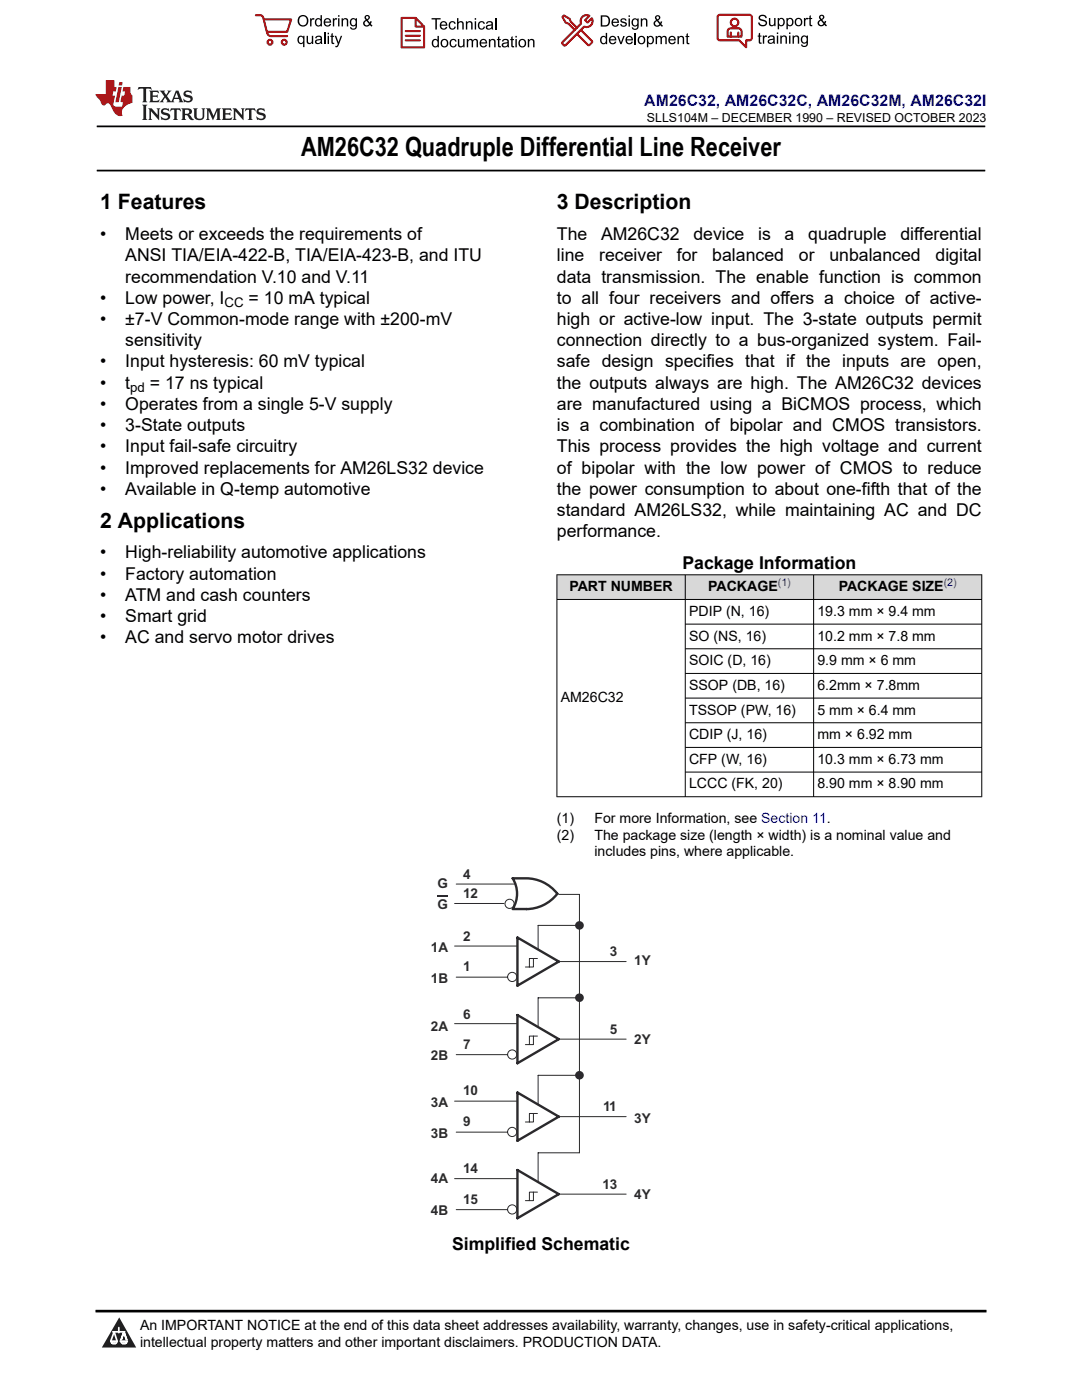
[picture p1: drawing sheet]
<svg xmlns="http://www.w3.org/2000/svg" width="216mm" height="279mm" viewBox="0 0 216 279" stroke-linecap="round" stroke-linejoin="round" font-family="sans-serif">
<path d="M19.3 25.2h177.3M19.3 34h177.3" fill="none" stroke="#000" stroke-width=".35"/>
<g fill="#d8d8d8">
<path d="M111.1 114.7h84.8v4.9h-84.8z" fill-rule="evenodd"/>
<path d="M111.2 114.8h25.5v4.8h-25.5z" fill-rule="evenodd"/>
<path d="M136.8 114.8h25.5v4.8h-25.5z" fill-rule="evenodd"/>
<path d="M162.4 114.8h33.4v4.8h-33.4z" fill-rule="evenodd"/>
</g>
<g fill="none" stroke="#000" stroke-width=".2">
<path d="M111.1 114.7h84.9M111.1 119.6h84.9M111.1 114.7v44.4M136.7 114.7v44.4M162.3 114.7v44.4M195.9 114.7v44.4M136.7 124.6h59.3M136.7 129.5h59.3M136.7 134.4h59.3M136.7 139.3h59.3M136.7 144.2h59.3M136.7 149.2h59.3"/>
<path d="M136.7 154.1h59.3M196 159h-84.9"/>
</g>
<path d="M87.3 178.8h2.1" fill="none" stroke="#2b292a" stroke-width=".34"/>
<g fill="none" stroke="#2b292a" stroke-width=".2">
<path d="M91 176.4h11.8M111.5 178.5h4.1v51.6h-8.2v5.8M90.7 188.8h12.6M90.7 180.3h9.8M91 195h10.3M111.5 191.9h13.4M115.6 184.7h-8.2v4.8M115.6 199.1h-8.2v5.9M90.7 219.8h12.6M90.7 204.3h12.6M91 210.5h10.3M111.5 207.4h13.4"/>
<path d="M115.6 214.6h-8.2v5.9M90.7 235.2h12.6M91 225.9h10.3M111.5 222.8h13.4M111.5 238.3h13.4M91 241.4h10.3"/>
<circle cx="101.7" cy="180.4" r=".92"/>
<circle cx="102.2" cy="195" r=".92"/>
<circle cx="102.2" cy="210.4" r=".92"/>
<circle cx="102.2" cy="225.9" r=".92"/>
<circle cx="102.2" cy="241.4" r=".92"/>
</g>
<path d="M102.3 175.3h2.8a7.9 7.9 0 0 1 6.1 3.1 7.8 7.8 0 0 1-6.1 3h-2.8a5.8 5.8 0 0 0 0-6.1zM103.3 187.1l8.2 4.8-8.2 4.8zM103.3 218l8.2 4.8-8.2 4.9zM103.3 202.6l8.2 4.8-8.2 4.8zM103.3 233.5l8.2 4.8-8.2 4.8z" fill="none" stroke="#2b292a" stroke-width=".48"/>
<path d="M105.6 191.3h.8v1.7h-.8z" fill-rule="evenodd" fill="#fff"/>
<path d="M104.8 193h.8M105.6 191.3h.8v1.7h-.8zM106.4 191.3h.8" fill="none" stroke="#2b292a" stroke-width=".2"/>
<path d="M105.6 206.8h.8v1.7h-.8z" fill-rule="evenodd" fill="#fff"/>
<path d="M104.8 208.5h.8M105.6 206.8h.8v1.7h-.8zM106.4 206.8h.8" fill="none" stroke="#2b292a" stroke-width=".2"/>
<path d="M105.6 222.2h.8v1.7h-.8z" fill-rule="evenodd" fill="#fff"/>
<path d="M104.8 223.9h.8M105.6 222.2h.8v1.7h-.8zM106.4 222.2h.8" fill="none" stroke="#2b292a" stroke-width=".2"/>
<path d="M105.6 237.9h.8v1.7h-.8z" fill-rule="evenodd" fill="#fff"/>
<path d="M104.8 239.6h.8M105.6 237.9h.8v1.7h-.8zM106.4 237.9h.8" fill="none" stroke="#2b292a" stroke-width=".2"/>
<circle cx="115.6" cy="184.7" r=".7" fill="#2b292a"/>
<circle cx="115.6" cy="184.7" r=".7" fill="none" stroke="#2b292a" stroke-width=".32"/>
<circle cx="115.6" cy="199.1" r=".7" fill="#2b292a"/>
<circle cx="115.6" cy="199.1" r=".7" fill="none" stroke="#2b292a" stroke-width=".32"/>
<circle cx="115.6" cy="214.6" r=".7" fill="#2b292a"/>
<circle cx="115.6" cy="214.6" r=".7" fill="none" stroke="#2b292a" stroke-width=".32"/>
<path d="M0 0h215.9v23.8h-215.9z" fill-rule="evenodd" fill="#fff"/>
<path d="M27.7 17.4l-.2 .6 .5-.3h.6v.1v2.2l-.2 .4h1l-.2-.4v-2.2v-.1h.5l.5 .3-.1-.6zM29.8 18.1l.2 .4v1.5l-.2 .4h1.9l.1-.6a1.08 1.08 0 0 1-1.3 .2v-.7h.6l.4 .2v-.6l-.4 .2h-.6v-.6l.2-.1a1 1 0 0 1 1 .2l-.1-.5zM31.8 18.1l1 1.1-1 1.2h.9l-.2-.2 .4-.7 .5 .7-.2 .2h1.6l-.2-.2 .1-.4h1l.1 .4-.1 .2h.9l-.2-.3-.8-2h-.5l-1 2.2-.8-1.1 .9-1.1h-.8l.2 .2-.5 .7-.3-.7 .1-.2zM35.2 18.5l.4 1h-.8zM36.8 18.2a.65 .65 0 0 0-.2 .7 .65 .65 0 0 0 .6 .5l.7 .2 .1 .2a.79 .79 0 0 1-.7 .4 .79 .79 0 0 1-.7-.5l.1 .7 .2-.1a.93 .93 0 0 0 1.1 .1 .93 .93 0 0 0 .4-1 1.46 1.46 0 0 0-1.2-.6l-.1-.3a1.09 1.09 0 0 1 1.2 .2l-.2-.6-.1 .1-.6-.2zM28.4 20.9l.2 .4v2.3l-.2 .3h1l-.2-.3v-2.3l.2-.4zM29.6 21.6l.2 .4v1.6l-.2 .3h.8l-.3-.3v-1.4l1.7 1.8v-2l.2-.4h-.8l.2 .2 .1 1.1-1.2-1.3zM32.3 21.8a.65 .65 0 0 0-.2 .7 .65 .65 0 0 0 .7 .4l.6 .2 .1 .2a.79 .79 0 0 1-.7 .4 .79 .79 0 0 1-.7-.5l.1 .7 .2-.1a.93 .93 0 0 0 1.1 .1 .93 .93 0 0 0 .4-.9 1.46 1.46 0 0 0-1.2-.6l-.1-.4a1.09 1.09 0 0 1 1.2 .2l-.2-.6-.1 .1-.6-.1zM34.1 21.6l-.1 .7a.63 .63 0 0 1 .7-.4l.1 1.7-.3 .3h1l-.2-.3v-1.7a.66 .66 0 0 1 .8 .4l-.1-.7zM36.2 21.6l.2 .4v1.6l-.2 .3h.9l-.2-.2v-.7h.5l.1 .2a.79 .79 0 0 0 1.2 .6l-1-.9a.61 .61 0 0 0 .6-.6 .61 .61 0 0 0-.5-.6zM36.9 21.9h.2a.47 .47 0 0 1 .5 .1 .47 .47 0 0 1 .1 .5l-.2 .2h-.6zM38.5 21.6l.2 .2a2.27 2.27 0 0 0 .4 2 1.04 1.04 0 0 0 1.7-.7v-1.3l.2-.2h-.8l.2 .4v1.1a.6 .6 0 0 1-.6 .6 .6 .6 0 0 1-.6-.6v-1.1l.3-.4zM41.1 21.6l.2 .4v1.6l-.2 .3h.7l-.2-.3v-1.5l.9 1.9 .8-1.9v1.5l-.2 .3h1l-.3-.3v-1.6l.3-.4h-.8l-.7 1.5-.7-1.5zM44.3 21.6l.2 .4v1.6l-.2 .3h1.9l.1-.5a1.09 1.09 0 0 1-1.3 .1v-.6h.6l.4 .1v-.6l-.4 .2h-.6v-.6l.2-.1a1.01 1.01 0 0 1 1 .3l-.1-.6zM46.4 21.6l.3 .4v1.6l-.3 .3h.8l-.2-.3v-1.4l1.6 1.8v-2l.2-.4h-.7l.2 .2v1.1l-1.2-1.3zM49 21.6l-.1 .7a.63 .63 0 0 1 .8-.4v1.7l-.3 .3h1l-.2-.3v-1.7a.66 .66 0 0 1 .8 .4l-.1-.7zM51.4 21.8a.65 .65 0 0 0-.2 .7 .65 .65 0 0 0 .6 .4l.6 .2 .2 .2a.79 .79 0 0 1-.8 .4 .79 .79 0 0 1-.6-.5l.1 .7 .2-.1a.93 .93 0 0 0 1 .1 .93 .93 0 0 0 .5-.9 1.46 1.46 0 0 0-1.3-.6l-.1-.4a1.09 1.09 0 0 1 1.3 .2l-.2-.6-.2 .1-.5-.1z" fill="#231f20"/>
<path d="M21.1 16v2.8h-2.1l.1 .3 .9 1a.95 .95 0 0 0 .9 .9 .59 .59 0 0 1 .6-.4 .59 .59 0 0 1 .5 .4l.4 .8a1.59 1.59 0 0 0 2.1 1.3 1.61 1.61 0 0 1 1-2.2l1-.4-.1-1.5a1.59 1.59 0 0 1-.4-1.6h-1.4l-.2 .9h.5l-.1 .8h-.5l-.2 1v.2l.4 .1-.2 .9h-.6a.73 .73 0 0 1-1.1-.7l.3-1.5h-.5l.2-.8h.5l.2-.9h-.5v-1.4zM23.6 17.4l-.6 3h.7l.6-3zM23.8 16.4l-.1 .7h.7l.1-.7z" fill="#ed1c24"/>
<g fill="#000">
<path d="M59.4 4.2a1.12 1.12 0 0 1 2.2 0 1.12 1.12 0 0 1-2.2 0zM59.9 3.5a.89 .89 0 0 0-.1 1.1 .89 .89 0 0 0 1.1 .4 .88 .88 0 0 0 .3-1.3 .88 .88 0 0 0-1.3-.2z" fill-rule="evenodd"/>
<path d="M59.5 7.3l.5-.2 .5 .3v-.3h.3v2.3h-.3v-.8a.74 .74 0 0 1-1 0 .74 .74 0 0 1-.1-1zM59.8 7.5a.57 .57 0 0 0-.2 .7 .57 .57 0 0 0 .8 .2 .57 .57 0 0 0 .1-.7 .57 .57 0 0 0-.7-.2z" fill-rule="evenodd"/>
<path d="M61.9 3.6h.2v.3l.2-.2 .3-.1 .2 .1-.1 .3a.36 .36 0 0 0-.5 0 .36 .36 0 0 0 0 .4v.9h-.3z" fill-rule="evenodd"/>
<path d="M61.2 7.1h.3v.9a.41 .41 0 0 0 .4 .6 .41 .41 0 0 0 .3-.6v-.9h.3v1.7h-.2v-.3a.58 .58 0 0 1-.7 .3 .58 .58 0 0 1-.4-.6z" fill-rule="evenodd"/>
<path d="M63 3.8l.5-.2 .5 .2v-.8h.2v2.3h-.2v-.2a.75 .75 0 0 1-1-.1 .75 .75 0 0 1-.1-1zM63.2 4a.57 .57 0 0 0-.1 .7 .57 .57 0 0 0 .8 .2 .57 .57 0 0 0 .1-.7 .57 .57 0 0 0-.8-.2z" fill-rule="evenodd"/>
<path d="M63 7.3a.74 .74 0 0 1 1-.1 .74 .74 0 0 1 .3 .9v.7h-.3v-.2a.57 .57 0 0 1-.8 .2 .57 .57 0 0 1-.2-.8l1-.3a.41 .41 0 0 0-.4-.4 .41 .41 0 0 0-.4 .4l-.3-.1zM63.2 8.2a.35 .35 0 0 0 .2 .5 .35 .35 0 0 0 .5-.3l.1-.4z" fill-rule="evenodd"/>
<path d="M65.4 6.5h.3v.3h-.3zM65.4 7.1h.3v1.7h-.3z" fill-rule="evenodd"/>
<path d="M64.8 3.8a.76 .76 0 0 1 .9-.1 .76 .76 0 0 1 .4 .8h-1.2a.47 .47 0 0 0 .3 .6 .47 .47 0 0 0 .6-.4l.3 .1a.82 .82 0 0 1-1.3 .3 .82 .82 0 0 1 0-1.3zM65 4l-.1 .3h.9l-.3-.4z" fill-rule="evenodd"/>
<path d="M66.4 3.6h.3v.3l.1-.2 .4-.1 .1 .1-.1 .3a.36 .36 0 0 0-.4 0 .36 .36 0 0 0-.1 .4v.9h-.3z" fill-rule="evenodd"/>
<path d="M66.1 6.7l.3-.1v.5h.3v.3h-.3v.9l.1 .2h.2v.3a.41 .41 0 0 1-.4-.1 .41 .41 0 0 1-.2-.4v-.9h-.2v-.3h.2z" fill-rule="evenodd"/>
<path d="M66.8 7.1h.3l.4 1.4 .5-1.4h.3l-.6 1.7a.57 .57 0 0 1-.8 .6v-.3a.37 .37 0 0 0 .5-.3z" fill-rule="evenodd"/>
<path d="M67.5 3h.2v.3h-.2zM67.5 3.6h.2v1.7h-.2z" fill-rule="evenodd"/>
<path d="M68.2 3.6h.2v.3a.58 .58 0 0 1 .7-.3 .58 .58 0 0 1 .4 .7v1h-.3v-1a.4 .4 0 0 0-.4-.5 .4 .4 0 0 0-.4 .6v.9h-.2z" fill-rule="evenodd"/>
<path d="M70 3.8l.5-.2 .5 .2v-.2h.2v1.5a.71 .71 0 0 1-.5 .8 .71 .71 0 0 1-.8-.5h.2a.46 .46 0 0 0 .6 .3 .46 .46 0 0 0 .3-.6 .78 .78 0 0 1-1.1-.2 .78 .78 0 0 1 .1-1.1zM70.2 4a.53 .53 0 0 0-.1 .8 .53 .53 0 0 0 .8 0 .54 .54 0 0 0 0-.7 .54 .54 0 0 0-.7-.1z" fill-rule="evenodd"/>
<path d="M72.9 3.1a.53 .53 0 0 1 .8 .1 .53 .53 0 0 1-.3 .8l.4 .5 .1-.3 .3 .1-.2 .5 .3 .3-.2 .2-.3-.3a.71 .71 0 0 1-1.2 .1 .71 .71 0 0 1 .4-1.1l-.3-.5zM73 3.5a.3 .3 0 0 0 .6 0 .3 .3 0 0 0-.6 0zM72.9 4.3a.45 .45 0 0 0 0 .7 .45 .45 0 0 0 .7-.2l-.5-.6z" fill-rule="evenodd"/>
<path d="M86.1 3.6h1.8v.3h-.7v2h-.3v-2h-.8z" fill-rule="evenodd"/>
<path d="M86.3 8l.5-.2 .5 .2v-.8h.3v2.2h-.3v-.2a.76 .76 0 0 1-1 0 .76 .76 0 0 1-.1-1zM86.6 8.1a.58 .58 0 0 0-.2 .8 .58 .58 0 0 0 .8 .2 .58 .58 0 0 0 .1-.8 .58 .58 0 0 0-.7-.2z" fill-rule="evenodd"/>
<path d="M88.2 7.9a.81 .81 0 0 1 1.1 .2 .81 .81 0 0 1-.2 1.1 .81 .81 0 0 1-1.1-.1l-.1-.8zM88.3 8.1a.57 .57 0 0 0 0 .9 .57 .57 0 0 0 .8 0 .57 .57 0 0 0 0-.8 .57 .57 0 0 0-.8-.1z" fill-rule="evenodd"/>
<path d="M88 4.4a.77 .77 0 0 1 .9-.1 .77 .77 0 0 1 .4 .8h-1.3a.48 .48 0 0 0 .4 .6 .48 .48 0 0 0 .6-.3h.3a.83 .83 0 0 1-1.3 .4 .83 .83 0 0 1 0-1.4zM88.2 4.6l-.2 .3h1l-.3-.4z" fill-rule="evenodd"/>
<path d="M89.7 4.4a.7 .7 0 0 1 1.2 .3l-.2 .1a.45 .45 0 0 0-.6-.3 .45 .45 0 0 0-.3 .6 .45 .45 0 0 0 .3 .6 .45 .45 0 0 0 .6-.4h.3a.76 .76 0 0 1-1.1 .6 .76 .76 0 0 1-.3-1.1z" fill-rule="evenodd"/>
<path d="M89.9 8a.7 .7 0 0 1 1.2 .3h-.3a.45 .45 0 0 0-.5-.3 .45 .45 0 0 0-.3 .6 .45 .45 0 0 0 .3 .6 .45 .45 0 0 0 .6-.4l.2 .1a.76 .76 0 0 1-1 .5 .76 .76 0 0 1-.4-1.1z" fill-rule="evenodd"/>
<path d="M91.2 3.6h.3v.8a.59 .59 0 0 1 .7-.2 .59 .59 0 0 1 .3 .7v1h-.2v-1a.4 .4 0 0 0-.5-.4 .4 .4 0 0 0-.3 .5v.9h-.3z" fill-rule="evenodd"/>
<path d="M91.4 7.8h.2v.9a.41 .41 0 0 0 .5 .5 .41 .41 0 0 0 .3-.5v-.9h.3v1.6h-.3v-.2a.58 .58 0 0 1-.7 .3 .58 .58 0 0 1-.3-.7z" fill-rule="evenodd"/>
<path d="M93 4.2h.2v.3a.59 .59 0 0 1 .7-.3 .59 .59 0 0 1 .4 .7v1h-.3v-1a.41 .41 0 0 0-.4-.5 .41 .41 0 0 0-.4 .6v.9h-.2z" fill-rule="evenodd"/>
<path d="M93.1 7.8h.3v.2a.56 .56 0 0 1 1 0 .54 .54 0 0 1 .6-.2 .54 .54 0 0 1 .4 .5v1.1h-.3v-1a.34 .34 0 0 0-.3-.4 .34 .34 0 0 0-.4 .3v1.1h-.3v-1a.38 .38 0 0 0-.5-.4 .38 .38 0 0 0-.2 .6v.8h-.3z" fill-rule="evenodd"/>
<path d="M94.7 3.6h.3v.3h-.3zM94.7 4.2h.3v1.7h-.3z" fill-rule="evenodd"/>
<path d="M95.5 4.4a.7 .7 0 0 1 1.3 .3l-.3 .1a.45 .45 0 0 0-.6-.3 .45 .45 0 0 0-.3 .6 .45 .45 0 0 0 .3 .6 .45 .45 0 0 0 .6-.4h.3a.76 .76 0 0 1-1.1 .6 .76 .76 0 0 1-.3-1.1z" fill-rule="evenodd"/>
<path d="M95.9 8a.77 .77 0 0 1 .9-.2 .77 .77 0 0 1 .4 .9h-1.2a.48 .48 0 0 0 .3 .5 .48 .48 0 0 0 .6-.3h.3a.83 .83 0 0 1-1.3 .4 .83 .83 0 0 1 0-1.3zM96.1 8.1l-.1 .4h.9l-.2-.5z" fill-rule="evenodd"/>
<path d="M97.5 7.8h.3v.2a.59 .59 0 0 1 .7-.2 .59 .59 0 0 1 .4 .6v1h-.3v-1a.41 .41 0 0 0-.5-.4 .41 .41 0 0 0-.3 .5v.9h-.3z" fill-rule="evenodd"/>
<path d="M97.1 4.4a.74 .74 0 0 1 1-.1 .74 .74 0 0 1 .3 .9v.7h-.3v-.2a.59 .59 0 0 1-.8 .2 .59 .59 0 0 1-.3-.8l1.1-.3a.42 .42 0 0 0-.4-.4 .42 .42 0 0 0-.5 .4l-.2-.1zM97.3 5.3a.36 .36 0 0 0 .2 .5 .36 .36 0 0 0 .5-.2l.1-.5z" fill-rule="evenodd"/>
<path d="M99.4 7.4l.2-.2v.6h.3v.2h-.3v1l.1 .2h.2l.1 .2a.41 .41 0 0 1-.5 0 .41 .41 0 0 1-.1-.4v-1h-.2v-.2h.2z" fill-rule="evenodd"/>
<path d="M100.3 8a.74 .74 0 0 1 .9-.2 .74 .74 0 0 1 .3 .9l.1 .7h-.3v-.2a.59 .59 0 0 1-.8 .3 .59 .59 0 0 1-.3-.8l1-.3a.42 .42 0 0 0-.3-.4 .42 .42 0 0 0-.5 .3h-.3zM100.5 8.8a.36 .36 0 0 0 .1 .5 .36 .36 0 0 0 .5-.2l.2-.5z" fill-rule="evenodd"/>
<path d="M102 7.4l.3-.2v.6h.3v.2h-.3v1l.1 .2h.2v.2a.41 .41 0 0 1-.5 0 .41 .41 0 0 1-.1-.4v-1h-.2v-.2h.2z" fill-rule="evenodd"/>
<path d="M102.8 7.2h.3v.3h-.3zM102.8 7.8h.3v1.6h-.3z" fill-rule="evenodd"/>
<path d="M103.7 7.9a.81 .81 0 0 1 1.1 .2 .81 .81 0 0 1-.1 1.1 .81 .81 0 0 1-1.2-.1v-.8zM103.9 8.1a.57 .57 0 0 0-.1 .9 .57 .57 0 0 0 .8 0 .57 .57 0 0 0 0-.8 .57 .57 0 0 0-.7-.1z" fill-rule="evenodd"/>
<path d="M105.3 7.8h.3v.2a.59 .59 0 0 1 .7-.2 .59 .59 0 0 1 .4 .6v1h-.3v-1a.41 .41 0 0 0-.5-.4 .41 .41 0 0 0-.3 .5v.9h-.3z" fill-rule="evenodd"/>
<path d="M119.9 3.1h.7a1.12 1.12 0 0 1 1.1 1.1 1.12 1.12 0 0 1-1 1.1h-.8zM120.2 3.3v1.7h.4a.86 .86 0 0 0 .8-.8 .86 .86 0 0 0-.8-.9z" fill-rule="evenodd"/>
<path d="M119.9 7.4l.5-.3 .5 .3v-.8h.2v2.2h-.2v-.2a.75 .75 0 0 1-1 0 .75 .75 0 0 1-.1-1zM120.1 7.5a.57 .57 0 0 0-.1 .8 .57 .57 0 0 0 .8 .2 .57 .57 0 0 0 .1-.8 .57 .57 0 0 0-.8-.2z" fill-rule="evenodd"/>
<path d="M121.7 7.4a.76 .76 0 0 1 .9-.2 .76 .76 0 0 1 .4 .9h-1.2a.47 .47 0 0 0 .3 .5 .47 .47 0 0 0 .6-.3h.3a.82 .82 0 0 1-1.3 .4 .82 .82 0 0 1 0-1.3zM121.9 7.5l-.1 .3h.9l-.3-.4z" fill-rule="evenodd"/>
<path d="M122.2 3.9a.76 .76 0 0 1 .9-.2 .76 .76 0 0 1 .4 .9h-1.2a.47 .47 0 0 0 .4 .5 .47 .47 0 0 0 .5-.3h.3a.82 .82 0 0 1-1.3 .4 .82 .82 0 0 1 0-1.3zM122.5 4l-.2 .3h.9l-.2-.4z" fill-rule="evenodd"/>
<path d="M123.9 3.8a.71 .71 0 0 1 1.1 .3h-.2a.32 .32 0 0 0-.4-.3 .32 .32 0 0 0-.3 .4h.1a.75 .75 0 0 1 .9 .8 .72 .72 0 0 1-.7 .3 .72 .72 0 0 1-.7-.5h.3a.36 .36 0 0 0 .4 .4 .36 .36 0 0 0 .3-.5 .8 .8 0 0 1-.9-.7z" fill-rule="evenodd"/>
<path d="M123.2 7.2h.3l.4 1.3 .5-1.3h.3l-.7 1.6h-.2z" fill-rule="evenodd"/>
<path d="M125.4 3.1h.3v.3h-.3zM125.4 3.7h.3v1.6h-.3z" fill-rule="evenodd"/>
<path d="M125 7.4a.76 .76 0 0 1 .9-.2 .76 .76 0 0 1 .4 .9h-1.2a.47 .47 0 0 0 .3 .5 .47 .47 0 0 0 .6-.3h.3a.82 .82 0 0 1-1.3 .4 .82 .82 0 0 1 0-1.3zM125.2 7.5l-.1 .3h.9l-.2-.4z" fill-rule="evenodd"/>
<path d="M126.2 3.9l.5-.3 .5 .3v-.2h.2v1.4a.71 .71 0 0 1-.5 .8 .71 .71 0 0 1-.8-.5l.2 .1a.46 .46 0 0 0 .6 .2 .46 .46 0 0 0 .3-.6 .78 .78 0 0 1-1.1-.1 .78 .78 0 0 1 .1-1.1zM126.4 4a.53 .53 0 0 0-.1 .8 .53 .53 0 0 0 .8 0 .54 .54 0 0 0 0-.7 .54 .54 0 0 0-.7-.1z" fill-rule="evenodd"/>
<path d="M127.5 7.3a.8 .8 0 0 1 1.1 .2 .8 .8 0 0 1-.1 1.1 .8 .8 0 0 1-1.2-.1v-.8zM127.7 7.5a.56 .56 0 0 0-.1 .9 .56 .56 0 0 0 .8-.1 .56 .56 0 0 0 0-.7 .56 .56 0 0 0-.7-.1z" fill-rule="evenodd"/>
<path d="M127.9 3.7h.2v.2a.58 .58 0 0 1 .7-.2 .58 .58 0 0 1 .4 .6v1h-.3v-1a.4 .4 0 0 0-.4-.4 .4 .4 0 0 0-.4 .5v.9h-.2z" fill-rule="evenodd"/>
<path d="M129.1 7.2h.2v.2a.72 .72 0 0 1 1-.1 .72 .72 0 0 1 .2 1 .64 .64 0 0 1-.5 .5 .64 .64 0 0 1-.6-.2v.8h-.3zM129.5 7.5a.56 .56 0 0 0-.2 .8 .56 .56 0 0 0 .8 .2 .56 .56 0 0 0 .1-.8 .56 .56 0 0 0-.7-.2z" fill-rule="evenodd"/>
<path d="M130.8 7.2h.3v.2a.55 .55 0 0 1 .9 0 .53 .53 0 0 1 .6-.3 .53 .53 0 0 1 .4 .6v1.1h-.2v-1a.34 .34 0 0 0-.3-.4 .34 .34 0 0 0-.4 .3v1.1h-.3v-1a.37 .37 0 0 0-.5-.4 .37 .37 0 0 0-.2 .6v.8h-.3z" fill-rule="evenodd"/>
<path d="M130.8 3.2a.53 .53 0 0 1 .9 .1 .53 .53 0 0 1-.4 .8l.4 .5 .2-.4 .2 .1-.2 .5 .4 .3-.2 .3-.3-.4a.71 .71 0 0 1-1.2 .1 .71 .71 0 0 1 .3-1.1l-.2-.5zM130.9 3.6a.3 .3 0 0 0 .6 0 .3 .3 0 0 0-.6 0zM130.9 4.3a.45 .45 0 0 0 0 .7 .45 .45 0 0 0 .7-.2l-.5-.6z" fill-rule="evenodd"/>
<path d="M133.6 7.4a.76 .76 0 0 1 .9-.2 .76 .76 0 0 1 .3 .9h-1.2a.47 .47 0 0 0 .4 .5 .47 .47 0 0 0 .6-.3h.2a.82 .82 0 0 1-1.2 .4 .82 .82 0 0 1 0-1.3zM133.8 7.5l-.2 .3h1l-.3-.4z" fill-rule="evenodd"/>
<path d="M135.2 7.2h.2v.2a.58 .58 0 0 1 .7-.2 .58 .58 0 0 1 .4 .6v1h-.3v-1a.4 .4 0 0 0-.4-.4 .4 .4 0 0 0-.3 .5v.9h-.3z" fill-rule="evenodd"/>
<path d="M137 6.8l.3-.2v.6h.2v.2h-.2v1v.2h.2l.1 .2a.41 .41 0 0 1-.5 0 .41 .41 0 0 1-.1-.5v-.9h-.2v-.2h.2z" fill-rule="evenodd"/>
<path d="M151.6 3.1a.88 .88 0 0 1 1.4 .5h-.3a.49 .49 0 0 0-.5-.5 .49 .49 0 0 0-.5 .6l.1 .1a1.06 1.06 0 0 1 1.2 1 .95 .95 0 0 1-.9 .4 .95 .95 0 0 1-.8-.7h.3a.58 .58 0 0 0 .6 .5 .58 .58 0 0 0 .5-.6l-.2-.1a.95 .95 0 0 1-1.1-.9z" fill-rule="evenodd"/>
<path d="M151.4 6.7l.3-.2v.6h.2v.2h-.2v1v.2h.2l.1 .2a.41 .41 0 0 1-.5 0 .41 .41 0 0 1-.1-.5v-.9h-.2v-.2h.2z" fill-rule="evenodd"/>
<path d="M152.2 7.1h.3v.2l.1-.2h.4h.1l-.1 .3a.36 .36 0 0 0-.4 0 .36 .36 0 0 0-.1 .5v.8h-.3z" fill-rule="evenodd"/>
<path d="M153.3 7.3a.74 .74 0 0 1 1-.2 .74 .74 0 0 1 .3 .9l.1 .7h-.3l-.1-.2a.57 .57 0 0 1-.8 .3 .57 .57 0 0 1-.1-.9l.9-.2a.41 .41 0 0 0-.4-.4 .41 .41 0 0 0-.4 .3h-.3zM153.5 8.1a.35 .35 0 0 0 .2 .5 .35 .35 0 0 0 .5-.2l.1-.5z" fill-rule="evenodd"/>
<path d="M153.4 3.6h.3v.9a.41 .41 0 0 0 .4 .5 .41 .41 0 0 0 .4-.5v-.9h.2v1.6h-.2v-.2a.58 .58 0 0 1-.7 .2 .58 .58 0 0 1-.4-.6z" fill-rule="evenodd"/>
<path d="M155 6.5h.3v.3h-.3zM155 7.1h.3v1.6h-.3z" fill-rule="evenodd"/>
<path d="M155.2 3.6h.2v.2a.72 .72 0 0 1 1-.1 .72 .72 0 0 1 .2 1 .64 .64 0 0 1-.5 .5 .64 .64 0 0 1-.6-.2v.8h-.3zM155.6 3.9a.56 .56 0 0 0-.2 .8 .56 .56 0 0 0 .8 .2 .56 .56 0 0 0 .1-.8 .56 .56 0 0 0-.7-.2z" fill-rule="evenodd"/>
<path d="M155.7 7.1h.3v.2a.58 .58 0 0 1 .7-.2 .58 .58 0 0 1 .3 .6v1h-.3v-1a.4 .4 0 0 0-.4-.4 .4 .4 0 0 0-.3 .5v.9h-.3z" fill-rule="evenodd"/>
<path d="M156.9 3.6h.3v.2a.72 .72 0 0 1 .9-.1 .72 .72 0 0 1 .2 1 .64 .64 0 0 1-.4 .5 .64 .64 0 0 1-.7-.2v.8h-.3zM157.3 3.9a.56 .56 0 0 0-.1 .8 .56 .56 0 0 0 .7 .2 .56 .56 0 0 0 .2-.8 .56 .56 0 0 0-.8-.2z" fill-rule="evenodd"/>
<path d="M157.4 6.5h.3v.3h-.3zM157.4 7.1h.3v1.6h-.3z" fill-rule="evenodd"/>
<path d="M158.1 7.1h.3v.2a.58 .58 0 0 1 .7-.2 .58 .58 0 0 1 .4 .6v1h-.3v-1a.4 .4 0 0 0-.5-.4 .4 .4 0 0 0-.3 .5v.9h-.3z" fill-rule="evenodd"/>
<path d="M158.8 3.7a.8 .8 0 0 1 1.1 .2 .8 .8 0 0 1-.1 1.1 .8 .8 0 0 1-1.1-.1l-.1-.8zM159 3.9a.56 .56 0 0 0-.1 .9 .56 .56 0 0 0 .9 0 .56 .56 0 0 0-.1-.8 .56 .56 0 0 0-.7-.1z" fill-rule="evenodd"/>
<path d="M160 7.3l.5-.2 .5 .2v-.2h.2v1.4a.71 .71 0 0 1-.5 .9 .71 .71 0 0 1-.9-.5h.3a.46 .46 0 0 0 .6 .2 .46 .46 0 0 0 .2-.6 .78 .78 0 0 1-1-.1 .78 .78 0 0 1 .1-1.1zM160.2 7.4a.53 .53 0 0 0-.1 .8 .53 .53 0 0 0 .8 0 .54 .54 0 0 0 0-.7 .54 .54 0 0 0-.7-.1z" fill-rule="evenodd"/>
<path d="M160.4 3.6h.3v.2l.1-.2h.4h.1l-.1 .3a.36 .36 0 0 0-.4 0 .36 .36 0 0 0-.1 .5v.8h-.3z" fill-rule="evenodd"/>
<path d="M161.5 3.2l.3-.2v.6h.3v.2h-.3v1v.2h.3v.2a.41 .41 0 0 1-.5 0 .41 .41 0 0 1-.1-.5v-.9h-.2v-.2h.2z" fill-rule="evenodd"/>
<path d="M163.6 3.1a.53 .53 0 0 1 .8 .1 .53 .53 0 0 1-.3 .8l.4 .5 .1-.3h.3l-.2 .5 .3 .3-.2 .3-.3-.3a.71 .71 0 0 1-1.2 .1 .71 .71 0 0 1 .4-1.2l-.3-.5zM163.7 3.5a.3 .3 0 0 0 .5 0 .3 .3 0 0 0-.5 0zM163.6 4.2a.45 .45 0 0 0 0 .8 .45 .45 0 0 0 .7-.3l-.5-.6z" fill-rule="evenodd"/>
</g>
<path d="M64.8 6.5v2.3M98.9 3.6v2.3M126.8 6.6v2.2" fill="none" stroke="#000" stroke-width=".28"/>
<g fill="none" stroke="#de0000" stroke-width=".42">
<path d="M51.1 3l1 .1a1.4 1.4 0 0 1 .6 1.2l.7 2.5a.95 .95 0 0 0 1.1 .4h2.8M52.7 3.9h5.4l-.8 2.4h-4M80.1 3.6h2.8v1.7h1.7v4.2h-4.5zM81 7.1h2.8M81 6.2h2.8M81 8.1h2.8M82.9 3.6l1.7 1.7M115.1 5.5l-1.3-1.2-.1-.5-1.2-.7-.3 .3 .7 1.1 .5 .2 1.3 1.3M115.9 6l2.2 2.2v.3l-.5 .5h-.3l-2.2-2.2zM115.9 6l.7-.7a1.19 1.19 0 0 0 1.3-.3 1.19 1.19 0 0 0 .2-1.4l-.9 .9-.4-.5 .8-.8a1.19 1.19 0 0 0-1.4 .1 1.19 1.19 0 0 0-.2 1.4l-3.8 3.7v.3l.3 .3h.3l2.3-2.2M143.2 3.2l.4-.2h6l.4 .2v4.4l-.2 .4-.9 .1v1.3l-1.4-1.3h-3.9l-.4-.3zM145.4 5.8l.4-.1h1.6a.61 .61 0 0 1 .6 .6v1h-2.8v-1z"/>
<path d="M145.8 6.5v.8M147.3 6.5v.8"/>
<circle cx="53.9" cy="8.4" r=".49"/>
<circle cx="56.7" cy="8.4" r=".49"/>
<circle cx="146.6" cy="4.5" r=".75"/>
</g>
<path d="M0 261.4h215.9v18h-215.9z" fill-rule="evenodd" fill="#fff"/>
<path d="M23.8 262.9l3.4 6h-6.9z" fill="#231f20"/>
<path d="M22.1 267.7h1.3l-.4 .5h-.3a.55 .55 0 0 1-.6-.5z" fill-rule="evenodd" fill="#fff"/>
<path d="M22.1 267.7h1.3l-.4 .5h-.3a.55 .55 0 0 1-.6-.5z" fill="none" stroke="#231f20" stroke-width=".34"/>
<path d="M22.1 267.7h1.3l-.4 .5h-.5zM22.6 265.8h.1M22.6 265.8h2.3zM23.7 265.9h.1M23.7 264.9v1zM24 267.7h.1" fill="none" stroke="#fff" stroke-width=".34"/>
<path d="M24.7 265.8l-.7 1.9z" fill="#fff"/>
<path d="M24.7 265.8l-.7 1.9z" fill="none" stroke="#fff" stroke-width=".34"/>
<path d="M24.7 265.8l.7 1.9z" fill="#fff"/>
<path d="M22.8 265.8l-.7 1.9zM22.8 265.8l.6 1.9zM24.7 265.8l.7 1.9zM25.3 267.7h.1" fill="none" stroke="#fff" stroke-width=".34"/>
<path d="M24.1 267.7h1.3a.65 .65 0 0 1-.6 .5 .65 .65 0 0 1-.7-.5z" fill-rule="evenodd" fill="#fff"/>
<path d="M24.1 267.7h1.3a.65 .65 0 0 1-.6 .5 .65 .65 0 0 1-.7-.5z" fill="none" stroke="#231f20" stroke-width=".34"/>
<path d="M24 267.7h.1M24.1 267.7h1.3l-.4 .5h-.5z" fill="none" stroke="#fff" stroke-width=".34"/>
<path d="M19 261.7h177.8" fill="none" stroke="#000" stroke-width=".53"/>
<text font-size="5.3" x="60.1" y="31.2">AM26C32 Quadruple Differential Line Receiver</text>
<g font-size="4.2">
<text x="20" y="41.8">1 Features</text>
<text x="111.1" y="41.8">3 Description</text>
<text x="20" y="105.3">2 Applications</text>
</g>
<g font-size="3.5">
<text x="20" y="47.9">•</text>
<text x="25" y="47.9">Meets or exceeds the requirements of</text>
<text x="111.1" y="47.9">The</text>
<text x="119.9" y="47.9">AM26C32</text>
<text x="138.4" y="47.9">device</text>
<text x="151.3" y="47.9">is</text>
<text x="156.6" y="47.9">a</text>
<text x="161.3" y="47.9">quadruple</text>
<text x="179.7" y="47.9">differential</text>
<text x="25" y="52.2">ANSI TIA/EIA-422-B, TIA/EIA-423-B, and ITU</text>
<text x="111.1" y="52.2">line</text>
<text x="119.6" y="52.2">receiver</text>
<text x="135.1" y="52.2">for</text>
<text x="142.1" y="52.2">balanced</text>
<text x="159.4" y="52.2">or</text>
<text x="165.5" y="52.2">unbalanced</text>
<text x="186.7" y="52.2">digital</text>
<text x="25" y="56.4">recommendation V.10 and V.11</text>
<text x="111.1" y="56.4">data transmission. The enable function is common</text>
<text x="20" y="60.6">•</text>
<text x="20" y="64.9">•</text>
<text x="25" y="60.6">Low power, I</text>
<text x="25" y="64.9">±7-V Common-mode range with ±200-mV</text>
<text x="49.6" y="60.6">= 10 mA typical</text>
<text x="111.1" y="64.9">high or active-low input. The 3-state outputs permit</text>
<text x="111.1" y="60.6">to all four receivers and offers a choice of active-</text>
<text x="25" y="69.1">sensitivity</text>
<text x="111.1" y="69.1">connection directly to a bus-organized system. Fail-</text>
<text x="20" y="73.3">•</text>
<text x="20" y="77.6">•</text>
<text x="25" y="73.3">Input hysteresis: 60 mV typical</text>
<text x="25" y="77.6">t</text>
<text x="29.9" y="77.6">= 17 ns typical</text>
<text x="111.1" y="77.6">the outputs always are high. The AM26C32 devices</text>
<text x="111.1" y="73.3">safe design specifies that if the inputs are open,</text>
<text x="20" y="81.8">•</text>
<text x="25" y="81.8">Operates from a single 5-V supply</text>
<text x="111.1" y="81.8">are manufactured using a BiCMOS process, which</text>
<text x="20" y="86">•</text>
<text x="25" y="86">3-State outputs</text>
<text x="111.1" y="86">is a combination of bipolar and CMOS transistors.</text>
<text x="20" y="90.3">•</text>
<text x="20" y="94.5">•</text>
<text x="25" y="90.3">Input fail-safe circuitry</text>
<text x="25" y="94.5">Improved replacements for AM26LS32 device</text>
<text x="111.1" y="90.3">This process provides the high voltage and current</text>
<text x="111.1" y="94.5">of bipolar with the low power of CMOS to reduce</text>
<text x="20" y="98.7">•</text>
<text x="25" y="98.7">Available in Q-temp automotive</text>
<text x="111.1" y="98.7">the power consumption to about one-fifth that of the</text>
<text x="111.1" y="107.2">performance.</text>
<text x="111.1" y="103">standard AM26LS32, while maintaining AC and DC</text>
<text x="20" y="111.4">•</text>
<text x="25" y="111.4">High-reliability automotive applications</text>
<text x="136.2" y="113.6">Package Information</text>
<text x="20" y="115.7">•</text>
<text x="20" y="119.9">•</text>
<text x="25" y="115.7">Factory automation</text>
<text x="25" y="119.9">ATM and cash counters</text>
<text x="20" y="124.1">•</text>
<text x="25" y="124.1">Smart grid</text>
<text x="20" y="128.4">•</text>
<text x="25" y="128.4">AC and servo motor drives</text>
<text x="90.2" y="249.4">Simplified Schematic</text>
</g>
<text font-size="3.2" fill="#00f" x="128.6" y="21.1">AM26C32, AM26C32C, AM26C32M, AM26C32I</text>
<g font-size="2.8">
<text x="113.6" y="118">PART NUMBER</text>
<text x="141.3" y="118">PACKAGE</text>
<text x="167.4" y="118">PACKAGE SIZE</text>
<text x="137.5" y="122.9">PDIP (N, 16)</text>
<text x="163.1" y="122.9">19.3 mm × 9.4 mm</text>
<text x="137.5" y="127.8">SO (NS, 16)</text>
<text x="163.1" y="127.8">10.2 mm × 7.8 mm</text>
<text x="137.5" y="132.8">SOIC (D, 16)</text>
<text x="137.5" y="137.7">SSOP (DB, 16)</text>
<text x="163.1" y="132.8">9.9 mm × 6 mm</text>
<text x="163.1" y="137.7">6.2mm × 7.8mm</text>
<text x="111.9" y="140.1">AM26C32</text>
<text x="137.5" y="142.6">TSSOP (PW, 16)</text>
<text x="163.1" y="142.6">5 mm × 6.4 mm</text>
<text x="137.5" y="147.5">CDIP (J, 16)</text>
<text x="163.1" y="147.5">mm × 6.92 mm</text>
<text x="137.5" y="152.4">CFP (W, 16)</text>
<text x="163.1" y="152.4">10.3 mm × 6.73 mm</text>
<text x="137.5" y="157.4">LCCC (FK, 20)</text>
<text x="163.1" y="157.4">8.90 mm × 8.90 mm</text>
<text x="111.1" y="164.2">(1)</text>
<text x="111.1" y="167.5">(2)</text>
<text x="118.6" y="164.2">For more Information, see Section 11.</text>
<text x="118.6" y="167.5">The package size (length × width) is a nominal value and</text>
<text x="118.6" y="170.9">includes pins, where applicable.</text>
<text x="27.9" y="265.5">An IMPORTANT NOTICE at the end of this data sheet addresses availability, warranty, changes, use in safety-critical applications,</text>
<text x="27.9" y="268.9">intellectual property matters and other important disclaimers. PRODUCTION DATA.</text>
</g>
<g font-size="2.7" fill="#2b292a">
<text x="87.3" y="177.2">G</text>
<text x="92.4" y="175.3">4</text>
<text x="92.4" y="179.2">12</text>
<text x="87.3" y="181.3">G</text>
<text x="86" y="190.1">1A</text>
<text x="92.4" y="187.8">2</text>
<text x="121.7" y="190.8">3</text>
<text x="86" y="196.1">1B</text>
<text x="92.4" y="193.8">1</text>
<text x="126.6" y="192.6">1Y</text>
<text x="92.4" y="203.3">6</text>
<text x="86" y="205.8">2A</text>
<text x="92.4" y="209.3">7</text>
<text x="121.7" y="206.3">5</text>
<text x="126.6" y="208.4">2Y</text>
<text x="86" y="211.6">2B</text>
<text x="86" y="220.8">3A</text>
<text x="92.4" y="218.6">10</text>
<text x="120.4" y="221.8">11</text>
<text x="86" y="227.1">3B</text>
<text x="92.4" y="224.8">9</text>
<text x="126.6" y="224.1">3Y</text>
<text x="86" y="236.1">4A</text>
<text x="92.4" y="234.1">14</text>
<text x="120.2" y="237.3">13</text>
<text x="126.6" y="239.3">4Y</text>
<text x="86" y="242.6">4B</text>
<text x="92.4" y="240.3">15</text>
</g>
<g font-size="2.6">
<text x="44.8" y="61.3">CC</text>
<text x="26" y="78.3">pd</text>
</g>
<text font-size="2.5" x="129.1" y="24.3">SLLS104M – DECEMBER 1990 – REVISED OCTOBER 2023</text>
<g font-size="2.1" fill="#00f">
<text x="155.2" y="117">(1)</text>
<text x="188.3" y="117">(2)</text>
</g>
</svg>
